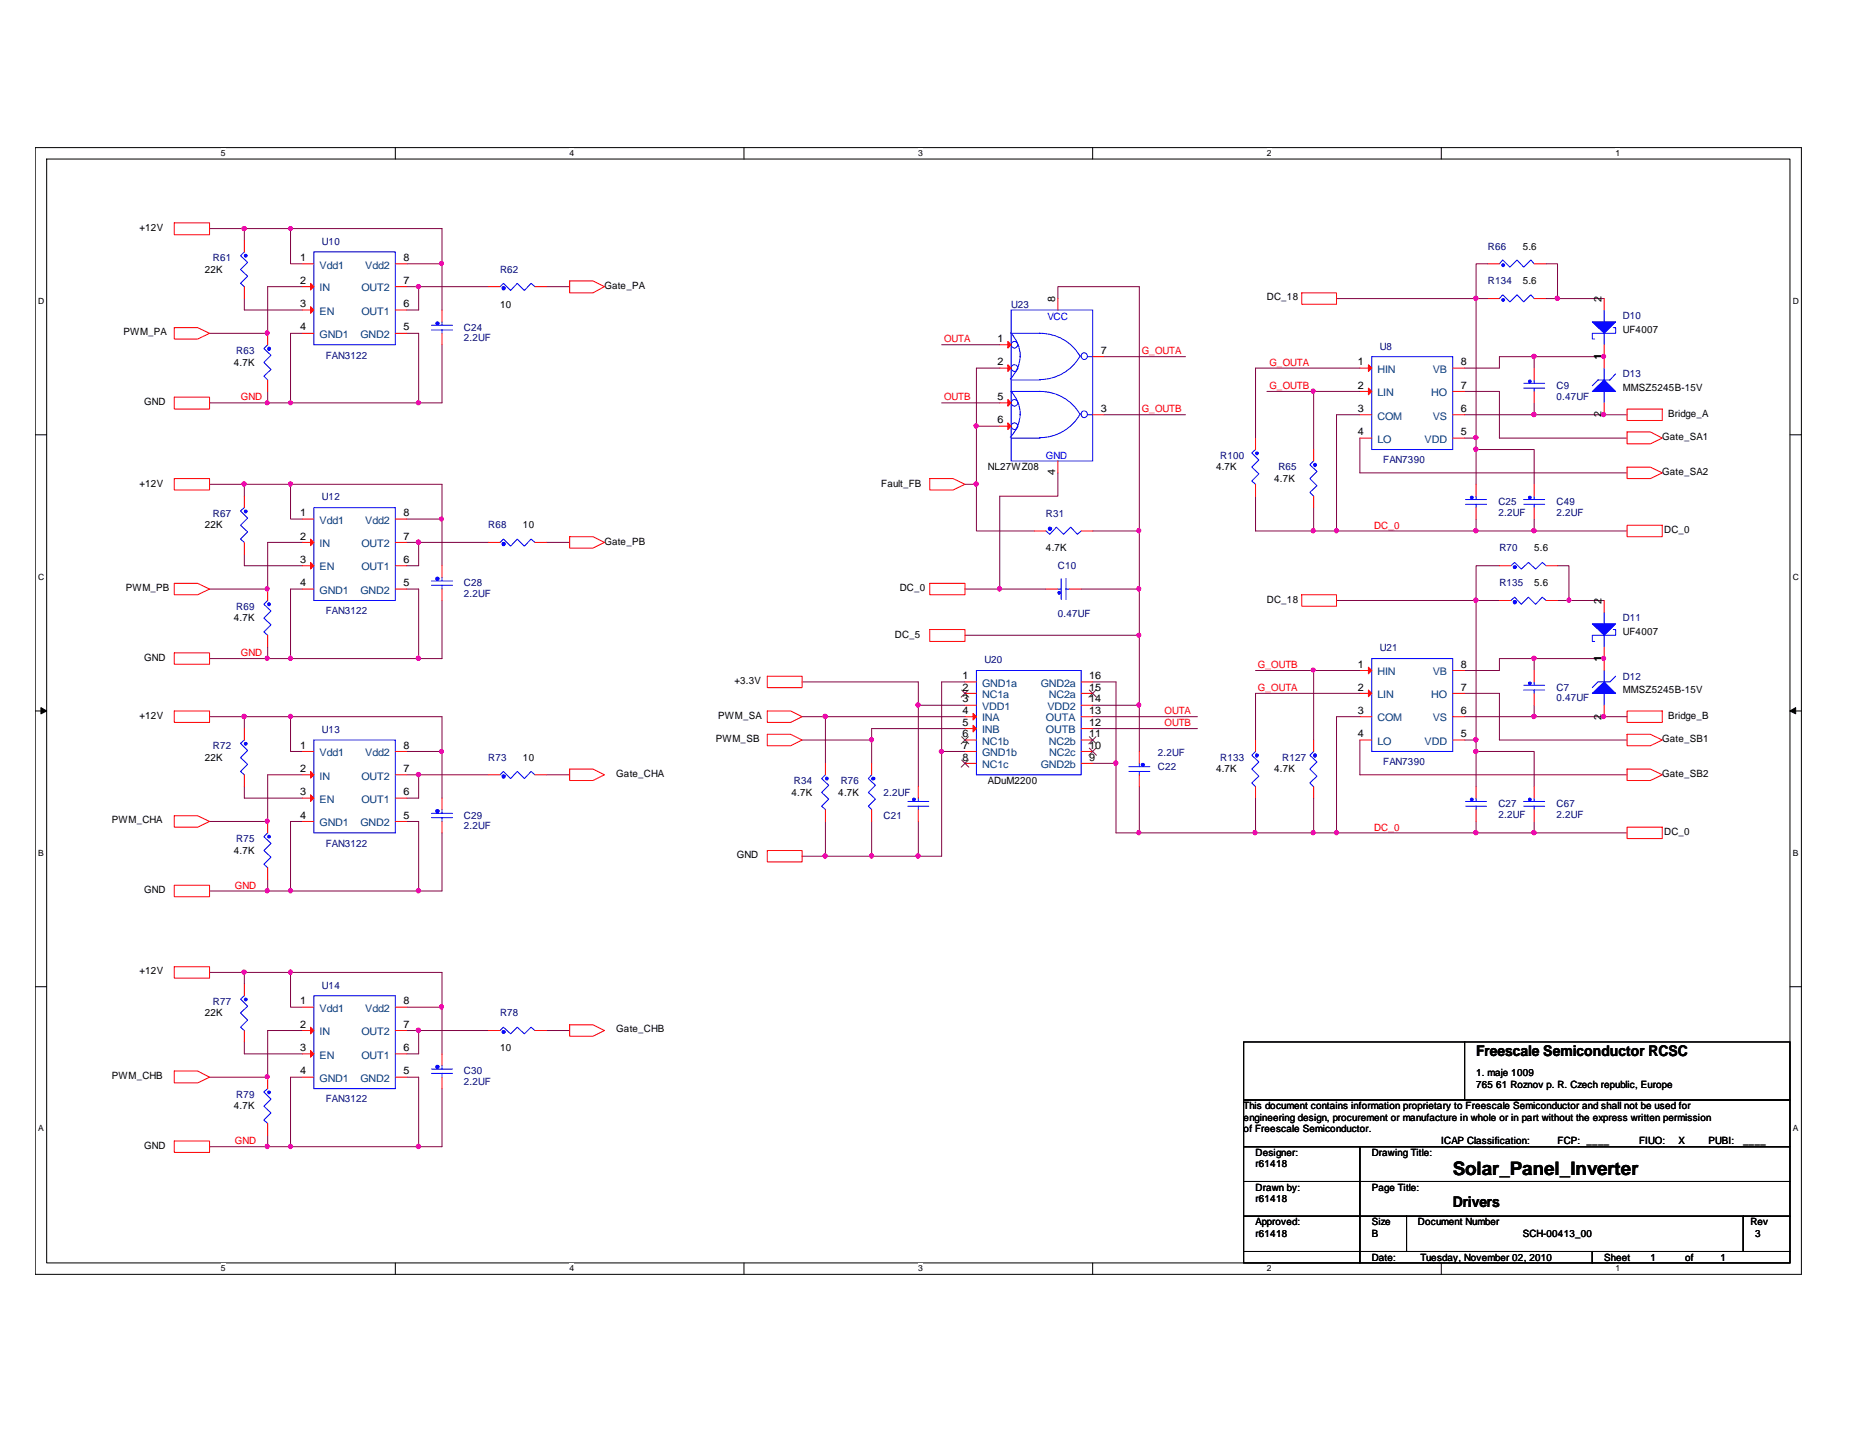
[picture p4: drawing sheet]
<svg xmlns="http://www.w3.org/2000/svg" width="279mm" height="216mm" viewBox="0 0 279 216" stroke-linecap="round" stroke-linejoin="round" font-family="sans-serif">
<path d="M5.3 22.2h265.3v169.3h-265.3zM7 23.9h261.9v165.8h-261.9z" fill="none" stroke="#000" stroke-width=".15"/>
<g fill="#fff">
<path d="M33.2 22.3h.6v1.4h-.6z"/>
<path d="M33.2 189.9h.6v1.3h-.6z"/>
</g>
<path d="M59.4 22.2v1.7M59.4 189.7v1.8" fill="none" stroke="#000" stroke-width=".15"/>
<g fill="#fff">
<path d="M85.6 22.3h.6v1.4h-.6z"/>
<path d="M85.6 189.9h.6v1.3h-.6z"/>
</g>
<path d="M111.8 22.2v1.7M111.8 189.7v1.8" fill="none" stroke="#000" stroke-width=".15"/>
<g fill="#fff">
<path d="M137.9 22.3h.7v1.4h-.7z"/>
<path d="M137.9 189.9h.7v1.3h-.7z"/>
</g>
<path d="M164.1 22.2v1.7M164.1 189.7v1.8" fill="none" stroke="#000" stroke-width=".15"/>
<g fill="#fff">
<path d="M190.3 22.3h.7v1.4h-.7z"/>
<path d="M190.3 189.9h.7v1.3h-.7z"/>
</g>
<path d="M216.5 22.2v1.7M216.5 189.7v1.8" fill="none" stroke="#000" stroke-width=".15"/>
<g fill="#fff">
<path d="M242.7 22.3h.6v1.4h-.6z"/>
<path d="M242.7 189.9h.6v1.3h-.6z"/>
<path d="M5.7 44.6h.9v1.3h-.9z"/>
<path d="M269.3 44.6h.9v1.3h-.9z"/>
<path d="M5.7 86h.9v1.4h-.9z"/>
<path d="M269.3 86h.9v1.4h-.9z"/>
</g>
<path d="M5.3 65.3h1.7M268.9 65.3h1.7" fill="none" stroke="#000" stroke-width=".15"/>
<g fill="#fff">
<path d="M5.7 127.5h.8v1.4h-.8z"/>
<path d="M269.3 127.5h.8v1.4h-.8z"/>
</g>
<path d="M5.3 106.8h1.7M268.9 106.8h1.7" fill="none" stroke="#000" stroke-width=".15"/>
<path d="M6.2 106.3l.8 .5-.8 .4zM268.9 106.8l.8-.5v.9z" fill="#000" stroke="#000" stroke-width=".15"/>
<g fill="#fff">
<path d="M5.7 168.9h.8v1.4h-.8z"/>
<path d="M269.3 168.9h.8v1.4h-.8z"/>
</g>
<g fill="none" stroke="#000" stroke-width=".15">
<path d="M5.3 148.2h1.7M186.8 156.5h82.1v8.8h-82.1zM220 156.5v8.8M268.9 148.2h1.7M186.8 165.3h82.1v7h-82.1zM186.8 172.3h17.5v5.2h-17.5zM186.8 177.5h17.5v5.2h-17.5zM204.3 172.3h64.6v5.2h-64.6zM204.3 177.5h64.6v5.2h-64.6zM186.8 182.7h17.5v5.3h-17.5zM186.8 188h17.5v1.7h-17.5zM204.3 188h34.9v1.7h-34.9z"/>
<path d="M204.3 182.7h7v5.3h-7zM211.3 182.7h50.6v5.3h-50.6zM239.2 188h29.7v1.7h-29.7zM261.9 182.7h7v5.3h-7z"/>
</g>
<g fill="none" stroke="#800040" stroke-width=".15">
<path d="M31.5 34.3h5.2M36.7 34.3v1.8M36.7 34.3h6.9M43.6 34.3h22.8v5.3M43.6 34.3v5.3h1.8M61.1 39.6h5.3M66.4 39.6v7M223.5 39.6h-1.8v5.3M232.2 39.6h1.8v5.3h-1.8M36.7 44.9v1.7h8.7M40.2 58.8v1.7M45.4 43.1h-5.2v7h-8.7"/>
<path d="M45.4 50.1h-1.8v10.4M61.1 43.1h1.8M61.1 50.1h1.8v10.4M62.9 43.1v3.5h-1.8M62.9 43.1h10.4M66.4 51.8v8.7h-3.5M82.1 43.1h3.5M141.5 51.8h8.7M150.2 55.3h-3.5v8.7M158.9 44.9v-1.8h12.2v36.7M165.8 53.6h12.3M190.3 58.8h7"/>
<path d="M197.3 58.8h7M197.3 58.8v8.7M200.8 44.9h20.9M204.3 55.3h-15.7v10.5M220 58.8h5.2v7h19.2M221.7 44.9v20.9M221.7 44.9h1.8M230.5 53.6h-5.3v1.7h-5.2M230.5 53.6v1.7M230.5 53.6h10.5M234 44.9h7M31.5 60.5h8.7"/>
<path d="M31.5 72.8h5.2M36.7 72.8h6.9M36.7 72.8v1.8M40.2 60.5h3.4M43.6 60.5h19.3M43.6 72.8h22.8v5.2M43.6 72.8v5.2h1.8M61.1 78h5.3M66.4 78v7M141.5 60.5h8.7M145 72.8h1.7v7h8.7M146.7 64h3.5"/>
<path d="M146.7 64v8.8M158.9 71v3.6h-8.7v13.9M164.1 79.8h7M165.8 62.3h12.3M171.1 79.8v8.7M188.6 74.6v5.2h8.7M197.3 79.8h3.5M197.3 76.3v3.5M200.8 79.8h20.9M204.3 65.8v5.2h40.1M204.3 62.3h-3.5v17.5M220 65.8h1.7"/>
<path d="M220 62.3h10.5M221.7 78v1.8M221.7 67.5v5.3M221.7 65.8v1.7h8.8v5.3M230.5 60.5v1.8M230.5 78v1.8h-8.8M230.5 62.3h13.9M230.5 79.8h13.9M31.5 98.9h8.7M36.7 83.3v1.7h8.7M40.2 97.2v1.7M40.2 98.9h3.4"/>
<path d="M43.6 98.9h19.3M45.4 88.5h-1.8v10.4M45.4 81.5h-5.2v7h-8.7M61.1 81.5h1.8M61.1 88.5h1.8v10.4M62.9 81.5v3.5h-1.8M62.9 81.5h10.4M66.4 90.2v8.7h-3.5M82.1 81.5h3.5M145 88.5h5.2M145 95.4h26.1M150.2 88.5h6.9"/>
<path d="M162.4 88.5h8.7M171.1 95.4v10.6M171.1 88.5v6.9M200.8 90.2h20.9M221.7 90.2v21M221.7 90.2h3.5M225.2 85h-3.5v5.2M230.5 98.9h10.5M230.5 98.9h-5.3v1.8h-5.2M230.5 99v1.7M234 90.2h1.7M234 85h1.7v5.2"/>
<path d="M235.7 90.2h5.3M31.5 107.7h5.2M36.7 107.7h6.9M36.7 107.7v1.8M36.7 118.2v1.7h8.7M43.6 107.7h22.8v5.2M43.6 107.7v5.2h1.8M45.4 116.4h-5.2v7h-8.7M61.1 116.4h1.8M61.1 112.9h5.3M62.9 116.4v3.5h-1.8M62.9 116.4h10.4"/>
<path d="M66.4 112.9v7M82.1 116.4h3.5M120.5 107.7h3.5v7M120.5 111.2h10.4M120.5 102.5h17.4v3.5M124 107.7h21M130.9 111.2v3.5M137.9 106v12.2M137.9 106h7.1M141.5 112.9v15.7h-3.6M141.5 112.9h3.5M145 109.5h-14.1v1.7"/>
<path d="M145 102.5h-3.5v10.4M164.1 107.7h15.8M164.1 102.5h3.5v12.2M164.1 114.7h3.5M164.1 109.5h15.8M164.1 106h7M167.6 114.7v10.4h21M171.1 118.2v6.9M171.1 106v6.9M188.6 119.9v5.2M188.6 100.7h8.7M197.3 119.9v5.2"/>
<path d="M197.3 100.7h7M197.3 100.7v10.5M204.3 107.7h-3.5v17.4M204.3 104.2h-15.7v7M204.3 111.2v5.2h40.1M220 111.2h1.7M220 104.2h5.2v7h19.2M220 107.7h10.5M221.7 111.2v1.7M221.7 112.9h8.8v5.3M221.7 112.9v5.3M230.5 106v1.7"/>
<path d="M230.5 107.7h13.9M31.5 133.9h8.7M40.2 132.1v1.8M40.2 133.9h3.4M43.6 133.9h19.3M45.4 123.4h-1.8v10.5M61.1 123.4h1.8v10.5M66.4 125.1v8.8h-3.5M120.5 128.6h3.5M124 123.4v5.2M124 128.6h6.9M130.9 123.4v5.2"/>
<path d="M130.9 128.6h7M137.9 123.4v5.2M188.6 125.1h8.7M197.3 125.1h3.5M200.8 125.1h20.9M221.7 123.4v1.7M230.5 125.1h13.9M230.5 123.4v1.7h-8.8M31.5 146.1h5.2v1.7M36.7 146.1h6.9M36.7 156.5v1.8h8.7M43.6 146.1h22.8v5.2"/>
<path d="M43.6 146.1v5.2h1.8M45.4 154.8h-5.2v7h-8.7M61.1 154.8h1.8M61.1 151.3h5.3M62.9 154.8v3.5h-1.8M62.9 154.8h10.4M66.4 151.3v7M82.1 154.8h3.5M31.5 172.3h8.7M40.2 170.6v1.7M40.2 172.3h3.4M43.6 172.3h19.3"/>
<path d="M45.4 161.8h-1.8v10.5M61.1 161.8h1.8v10.5M66.4 163.6v8.7h-3.5"/>
</g>
<g fill="#f0f" stroke="#f0f" stroke-width=".15">
<circle cx="124" cy="107.6" r=".32"/>
<circle cx="62.9" cy="81.4" r=".32"/>
<circle cx="62.9" cy="98.9" r=".32"/>
<circle cx="40.1" cy="98.9" r=".31"/>
<circle cx="40.1" cy="88.5" r=".31"/>
<circle cx="43.6" cy="72.7" r=".31"/>
<circle cx="66.3" cy="78" r=".3"/>
<circle cx="36.7" cy="146.1" r=".32"/>
<circle cx="62.9" cy="116.4" r=".32"/>
<circle cx="62.9" cy="133.8" r=".32"/>
<circle cx="36.7" cy="34.3" r=".31"/>
<circle cx="40.1" cy="133.8" r=".31"/>
<circle cx="43.6" cy="60.5" r=".3"/>
<circle cx="43.6" cy="98.9" r=".31"/>
<circle cx="43.6" cy="107.6" r=".31"/>
<circle cx="66.3" cy="112.9" r=".3"/>
<circle cx="62.9" cy="154.8" r=".32"/>
<circle cx="62.9" cy="172.2" r=".32"/>
<circle cx="40.1" cy="172.2" r=".31"/>
<circle cx="43.6" cy="146.1" r=".31"/>
<circle cx="66.3" cy="151.3" r=".31"/>
<circle cx="36.7" cy="107.6" r=".32"/>
<circle cx="43.6" cy="133.8" r=".31"/>
<circle cx="43.6" cy="172.2" r=".31"/>
<circle cx="130.9" cy="128.6" r=".31"/>
<circle cx="40.1" cy="123.4" r=".31"/>
<circle cx="40.1" cy="161.8" r=".3"/>
<circle cx="197.2" cy="58.8" r=".31"/>
<circle cx="221.7" cy="79.7" r=".32"/>
<circle cx="167.6" cy="114.6" r=".32"/>
<circle cx="230.4" cy="125.1" r=".32"/>
<circle cx="188.5" cy="125.1" r=".31"/>
<circle cx="230.4" cy="79.7" r=".32"/>
<circle cx="221.7" cy="44.8" r=".32"/>
<circle cx="221.7" cy="111.1" r=".32"/>
<circle cx="171.1" cy="125.1" r=".31"/>
<circle cx="171.1" cy="105.9" r=".31"/>
<circle cx="171.1" cy="95.4" r=".3"/>
<circle cx="130.9" cy="111.1" r=".31"/>
<circle cx="124" cy="128.6" r=".32"/>
<circle cx="240.9" cy="107.6" r=".31"/>
<circle cx="221.7" cy="90.2" r=".32"/>
<circle cx="137.9" cy="128.6" r=".32"/>
<circle cx="221.7" cy="67.5" r=".32"/>
<circle cx="230.4" cy="107.6" r=".32"/>
<circle cx="197.2" cy="125.1" r=".31"/>
<circle cx="141.4" cy="112.9" r=".31"/>
<circle cx="200.7" cy="79.7" r=".31"/>
<circle cx="233.9" cy="44.8" r=".32"/>
<circle cx="240.9" cy="98.9" r=".31"/>
<circle cx="230.4" cy="98.9" r=".32"/>
<circle cx="230.4" cy="53.5" r=".32"/>
<circle cx="197.2" cy="79.7" r=".31"/>
<circle cx="197.2" cy="100.7" r=".3"/>
<circle cx="230.4" cy="62.3" r=".32"/>
<circle cx="240.9" cy="62.3" r=".31"/>
<circle cx="200.7" cy="125.1" r=".31"/>
<circle cx="240.9" cy="53.5" r=".31"/>
<circle cx="137.9" cy="105.9" r=".32"/>
<circle cx="36.7" cy="72.7" r=".32"/>
<circle cx="62.9" cy="43.1" r=".31"/>
<circle cx="62.9" cy="60.5" r=".31"/>
<circle cx="40.1" cy="60.5" r=".3"/>
<circle cx="40.1" cy="50" r=".31"/>
<circle cx="43.6" cy="34.3" r=".3"/>
<circle cx="66.3" cy="39.6" r=".3"/>
<circle cx="171.1" cy="88.5" r=".31"/>
<circle cx="150.1" cy="88.5" r=".32"/>
<circle cx="235.7" cy="90.2" r=".31"/>
<circle cx="221.7" cy="65.7" r=".31"/>
<circle cx="221.7" cy="112.9" r=".31"/>
<circle cx="221.7" cy="125.1" r=".32"/>
<circle cx="146.6" cy="72.7" r=".32"/>
<circle cx="146.6" cy="64" r=".32"/>
<circle cx="171.1" cy="79.7" r=".31"/>
</g>
<g fill="none" stroke="#f00" stroke-width=".15">
<path d="M26.2 33.5h5.3v1.8h-5.3zM36.7 36.1v1.7M45.4 39.6h1.7M59.4 39.6h1.7M223.5 39.6h1.7M230.5 39.6h1.7M26.2 59.7h5.3v1.8h-5.3zM26.2 49.2h3.5l1.8 .9-1.8 .8h-3.5zM36.7 43.1v1.8M40.2 50.1v1.7M40.2 57.1v1.7M45.4 43.1h1.7"/>
<path d="M45.4 50.1h1.7M45.4 46.6h1.7M59.4 46.6h1.7M59.4 43.1h1.7M59.4 50.1h1.7M66.4 46.6v1.8M66.4 50.1v1.7M73.3 43.1h1.8M80.3 43.1h1.8M85.6 42.2h3.5l1.7 .9-1.7 .9h-3.5zM150.2 51.8h1.7M150.2 55.3h1.7"/>
<path d="M158.9 44.9v1.7M164.1 53.6h1.7M195.5 44h5.3v1.7h-5.3zM204.3 55.3h1.8M204.3 58.8h1.8M218.2 58.8h1.8M218.2 55.3h1.8M223.5 44.9h1.7M230.5 55.3v1.8M230.5 58.8v1.7M230.5 44.9h1.7M241 51.8v3.5"/>
<path d="M241 44.9v1.7M26.2 71.9h5.3v1.7h-5.3zM36.7 74.6v1.7M45.4 78h1.7M59.4 78h1.7M139.7 71.9h3.5l1.8 .9-1.8 .8h-3.5zM150.2 60.5h1.7M150.2 64h1.7M155.4 79.8h1.7M158.9 69.3v1.7M162.4 79.8h1.7M164.1 62.3h1.7"/>
<path d="M188.6 65.8v1.7M188.6 72.8v1.8M197.3 67.5v1.8M197.3 74.6v1.7M204.3 65.8h1.8M204.3 62.3h1.8M218.2 62.3h1.8M218.2 65.8h1.8M221.7 72.8v1.8M221.7 76.3v1.7M230.5 72.8v1.8M230.5 76.3v1.7"/>
<path d="M241 60.5v1.8M244.4 78.9h5.3v1.7h-5.3zM244.4 61.5h5.3v1.7h-5.3zM244.4 70.2h3.5l1.8 .8-1.8 .9h-3.5zM244.4 64.9h3.5l1.8 .9-1.8 .9h-3.5zM26.2 87.6h3.5l1.8 .9-1.8 .9h-3.5zM26.2 98.1h5.3v1.7h-5.3zM36.7 81.5v1.8M40.2 88.5v1.7M40.2 95.4v1.8M45.4 81.5h1.7M45.4 88.5h1.7"/>
<path d="M45.4 85h1.7M59.4 85h1.7M59.4 81.5h1.7M59.4 88.5h1.7M66.4 85v1.7M66.4 88.5v1.7M73.3 81.5h1.8M80.3 81.5h1.8M85.6 80.6h3.5l1.7 .9-1.7 .9h-3.5zM139.7 94.6h5.3v1.8h-5.3zM139.7 87.6h5.3v1.8h-5.3zM157.1 88.5h1.8"/>
<path d="M160.6 88.5h1.8M195.5 89.4h5.3v1.7h-5.3zM225.2 85h1.8M225.2 90.2h1.8M232.2 85h1.8M232.2 90.2h1.8M241 90.2v1.8M241 97.2v3.5M26.2 106.8h5.3v1.7h-5.3zM36.7 109.5v1.7M36.7 116.4v1.8M45.4 112.9h1.7"/>
<path d="M45.4 116.4h1.7M45.4 119.9h1.7M59.4 119.9h1.7M59.4 116.4h1.7M59.4 112.9h1.7M66.4 119.9v1.7M73.3 116.4h1.8M80.3 116.4h1.8M85.6 115.5h3.5l1.7 .9-1.7 .9h-3.5zM115.3 106.8h3.5l1.7 .9-1.7 .8h-3.5zM115.3 101.6h5.2v1.7h-5.2zM115.3 110.3h3.5l1.7 .9-1.7 .8h-3.5z"/>
<path d="M124 114.7v1.7M130.9 114.7v1.7M137.9 118.2v1.7M145 102.5h1.7M145 114.7h1.7M145 104.2h1.7M145 112.9h1.7M145 106h1.7M145 111.2h1.7M145 107.7h1.7M145 109.5h1.7M162.4 114.7h1.7"/>
<path d="M162.4 112.9h1.7M162.4 111.2h1.7M162.4 109.5h1.7M162.4 107.7h1.7M162.4 106h1.7M162.4 104.2h1.7M162.4 102.5h1.7M171.1 112.9v1.8M171.1 116.4v1.8M188.6 111.2v1.7M188.6 118.2v1.7M197.3 111.2v1.7"/>
<path d="M197.3 118.2v1.7M204.3 100.7h1.8M204.3 104.2h1.8M204.3 111.2h1.8M204.3 107.7h1.8M218.2 107.7h1.8M218.2 104.2h1.8M218.2 100.7h1.8M218.2 111.2h1.8M221.7 118.2v1.7M230.5 100.7v1.8M230.5 104.2v1.8"/>
<path d="M230.5 118.2v1.7M241 106v1.7M244.4 106.8h5.3v1.7h-5.3zM244.4 115.5h3.5l1.8 .9-1.8 .9h-3.5zM244.4 110.3h3.5l1.8 .9-1.8 .8h-3.5zM26.2 133h5.3v1.7h-5.3zM26.2 122.6h3.5l1.8 .8-1.8 .9h-3.5zM40.2 123.4v1.7M40.2 130.4v1.7M45.4 123.4h1.7M59.4 123.4h1.7M66.4 123.4v1.7"/>
<path d="M115.3 127.8h5.2v1.7h-5.2zM124 121.6v1.8M130.9 121.6v1.8M137.9 121.6v1.8M221.7 121.6v1.8M230.5 121.6v1.8M244.4 124.3h5.3v1.7h-5.3zM26.2 145.2h5.3v1.8h-5.3zM36.7 147.8v1.8M36.7 154.8v1.7M45.4 151.3h1.7M45.4 154.8h1.7"/>
<path d="M45.4 158.3h1.7M59.4 158.3h1.7M59.4 154.8h1.7M59.4 151.3h1.7M66.4 158.3v1.8M73.3 154.8h1.8M80.3 154.8h1.8M85.6 154h3.5l1.7 .8-1.7 .9h-3.5zM26.2 171.4h5.3v1.7h-5.3zM26.2 160.9h3.5l1.8 .9-1.8 .9h-3.5zM40.2 161.8v1.8M40.2 168.8v1.8"/>
<path d="M45.4 161.8h1.7M59.4 161.8h1.7M66.4 161.8v1.8"/>
</g>
<g fill="none" stroke="#00f" stroke-width=".15">
<path d="M36.7 37.8l-.6 .6 1.1 1-1.1 1.1 1.1 1-1.1 1.1 .6 .5M47.1 37.8h12.3v14h-12.3zM225.2 39.6l.5-.5 1.1 1 1.1-1 1 1 1.1-1 .5 .5M40.2 51.8l-.6 .6 1.1 1-1.1 1 1.1 1.1-1.1 1 .6 .6M64.8 49.6h3.2M64.8 48.9h3.2M66.4 49.6v.5M66.4 48.4v.5M75.1 43.1l.5-.5 1.1 1 1-1 1.1 1 1-1 .5 .5M151.8 58.7a5.2 5.2 0 0 1 1.5 3.6v-.1a5.2 5.2 0 0 1-1.5 3.5M151.8 50a5.2 5.2 0 0 1 1.5 3.6v-.1a5.2 5.2 0 0 1-1.5 3.4M151.9 46.6h12.2v22.7h-12.2z"/>
<path d="M151.9 58.8h4.4M151.9 57.1h4.4M151.9 50.1h4.4M156.2 58.8h-.1a6.9 6.9 0 0 1 6.2 3.5M156.2 50.1h-.1a6.9 6.9 0 0 1 6.2 3.5M162.3 53.4a6.9 6.9 0 0 1-6.2 3.6h.1M163.4 53.6h.7M206.1 53.6h12.1v13.9h-12.1zM225.2 44.9l.5-.6 1.1 1.1 1.1-1.1 1 1.1 1.1-1.1 .5 .6M228.9 58.3h3.1M228.9 57.6h3.1M230.5 58.3v.5"/>
<path d="M230.5 57.1v.5M241 58.8v1.7M241 55.3v1.8M241 46.6v1.8M241 50.1v1.7M242.3 49.2h.4v.9h-3.5v.8h.3M242.7 56.2l-.9 .9h-1.8l-.8 .9M36.7 76.3l-.6 .5 1.1 1-1.1 1.1 1.1 1-1.1 1.1 .6 .5M47.1 76.3h12.3v13.9h-12.3zM151.9 65.8h4.4M157.1 79.8l.6 .5 1-1.1 1.1 1.1 1-1.1 1 1.1 .6-.5M162.3 62.2a6.9 6.9 0 0 1-6.2 3.6h.1"/>
<path d="M163.4 62.3h.7M188.6 67.5l-.6 .5 1.1 1.1-1.1 1.1 1.1 1-1.1 1.1 .6 .5M197.3 69.3l-.5 .5 1 1-1 1.1 1 1.1-1 1 .5 .6M220.2 75.8h3.1M220.2 75.1h3.1M221.7 75.8v.5M221.7 74.6v.5M228.9 75.8h3.1M228.9 75.1h3.1M230.5 75.8v.5M230.5 74.6v.5M40.2 90.2l-.6 .6 1.1 1-1.1 1.1 1.1 1-1.1 1 .6 .5"/>
<path d="M64.8 87.9h3.2M64.8 87.3h3.2M66.4 87.9v.6M66.4 86.7v.6M75.1 81.5l.5-.5 1.1 1.1 1-1.1 1.1 1.1 1-1.1 .5 .5M158.9 88.5h.5M159.4 86.9v3.2M160.1 88.5h.5M160.1 86.9v3.2M206.1 99h12.1v13.9h-12.1zM227 85l.5-.5 1 1 1.1-1 1.1 1 1-1 .5 .5M227 90.2l.5-.5 1 1.1 1.1-1.1 1.1 1.1 1-1.1 .5 .5"/>
<path d="M241 92v1.7M241 95.4v1.8M242.3 94.6h.4v.8h-3.5v1h.3M36.7 111.2l-.6 .5 1.1 1.1-1.1 1 1.1 1-1.1 1.1 .6 .5M47.1 111.2h12.3v13.9h-12.3zM75.1 116.4l.5-.5 1.1 1.1 1-1.1 1.1 1.1 1-1.1 .5 .5M124 116.4l-.6 .6 1.1 1-1.1 1.1 1.1 1-1.1 1 .6 .5M130.9 116.4l-.5 .6 1.1 1-1.1 1.1 1.1 1-1.1 1 .5 .5M137.9 119.9v.5M146.7 100.7h15.7v15.7h-15.7zM169.6 115.9h3.1M169.6 115.2h3.1"/>
<path d="M171.1 115.9v.5M171.1 114.7v.5M188.6 112.9l-.6 .6 1.1 1-1.1 1 1.1 1.1-1.1 1 .6 .6M197.3 112.9l-.5 .6 1 1-1 1 1 1.1-1 1 .5 .6M221.7 119.9v.5M228.9 103.7h3.1M228.9 103h3.1M230.5 103.7v.5M230.5 102.5v.5M230.5 119.9v.5M241 104.2v1.8M241 100.7v1.8"/>
<path d="M242.7 101.6l-.9 .9h-1.8l-.8 .8M40.2 125.1l-.6 .6 1.1 1-1.1 1.1 1.1 1-1.1 1.1 .6 .5M64.8 122.8h3.2M64.8 122.2h3.2M66.4 122.8v.6M66.4 121.6v.6M136.4 121.1h3.1M136.4 120.4h3.1M137.9 121.1v.5M220.2 121.1h3.1M220.2 120.4h3.1M221.7 121.1v.5"/>
<path d="M228.9 121.1h3.1M228.9 120.4h3.1M230.5 121.1v.5M36.7 149.6l-.6 .5 1.1 1.1-1.1 1 1.1 1.1-1.1 1 .6 .5M47.1 149.6h12.3v14h-12.3zM75.1 154.8l.5-.5 1.1 1 1-1 1.1 1 1-1 .5 .5M40.2 163.6l-.6 .5 1.1 1-1.1 1.1 1.1 1-1.1 1.1 .6 .5M64.8 161.3h3.2M64.8 160.6h3.2M66.4 161.3v.5M66.4 160.1v.5"/>
<circle cx="152.4" cy="51.8" r=".5"/>
<circle cx="152.4" cy="55.3" r=".5"/>
<circle cx="162.9" cy="53.5" r=".49"/>
<circle cx="152.4" cy="60.5" r=".5"/>
<circle cx="152.4" cy="64" r=".5"/>
<circle cx="162.9" cy="62.2" r=".49"/>
</g>
<g fill="#f00" stroke="#f00" stroke-width=".15">
<path d="M46.6 154.3l.5 .5-.5 .5z"/>
<path d="M46.6 157.8l.5 .5-.5 .5z"/>
<path d="M146.2 107.2l.5 .5-.5 .5z"/>
<path d="M146.2 109l.5 .5-.5 .5z"/>
<path d="M46.6 115.9l.5 .5-.5 .5z"/>
<path d="M46.6 119.4l.5 .5-.5 .5z"/>
<path d="M205.6 54.8l.5 .5-.5 .5z"/>
<path d="M205.6 58.3l.5 .5-.5 .5z"/>
<path d="M205.6 100.2l.5 .5-.5 .5z"/>
<path d="M205.6 103.7l.5 .5-.5 .5z"/>
<path d="M151.4 51.3l.5 .5-.5 .5z"/>
<path d="M151.4 54.8l.5 .5-.5 .5z"/>
<path d="M151.4 60l.5 .5-.5 .5z"/>
<path d="M151.4 63.5l.5 .5-.5 .5z"/>
<path d="M46.6 42.6l.5 .5-.5 .5z"/>
<path d="M46.6 46.1l.5 .5-.5 .5z"/>
<path d="M46.6 81l.5 .5-.5 .5z"/>
<path d="M46.6 84.5l.5 .5-.5 .5z"/>
</g>
<g fill="#00f" stroke="#00f" stroke-width=".15">
<path d="M40.3 52.2h.3v.2l-.2 .3-.2-.2z" fill-rule="evenodd"/>
<path d="M188.7 68h.3v.1v.1l-.2 .1-.1-.1z" fill-rule="evenodd"/>
<path d="M40.3 90.6h.3v.2v.1l-.2 .1-.1-.1z" fill-rule="evenodd"/>
<path d="M36.8 38.3h.3v.1v.2h-.2h-.1z" fill-rule="evenodd"/>
<path d="M227.4 85.1l.3-.1 .1 .2-.3 .2-.1-.1z" fill-rule="evenodd"/>
<path d="M131 116.8h.3l.1 .2-.3 .2-.1-.1z" fill-rule="evenodd"/>
<path d="M239.2 93.7h3.5l-1.7 1.7z" fill-rule="evenodd"/>
<path d="M220.9 74.6h.3l.1 .2-.1 .1-.1 .1-.2-.1z" fill-rule="evenodd"/>
<path d="M229.7 102.5h.2l.1 .2-.1 .1-.1 .1-.1-.1z" fill-rule="evenodd"/>
<path d="M239.2 104.2l1.8-1.7 1.7 1.7z" fill-rule="evenodd"/>
<path d="M36.8 76.7h.3v.1v.2l-.2 .1-.1-.1z" fill-rule="evenodd"/>
<path d="M239.2 58.8l1.8-1.7 1.7 1.7z" fill-rule="evenodd"/>
<path d="M124 116.8h.3l.1 .2-.1 .1-.1 .1-.2-.1z" fill-rule="evenodd"/>
<path d="M137.1 120h.3l.1 .1-.1 .2h-.1h-.2z" fill-rule="evenodd"/>
<path d="M188.7 113.3h.3v.2l-.2 .3-.2-.2z" fill-rule="evenodd"/>
<path d="M239.2 48.4h3.5l-1.7 1.7z" fill-rule="evenodd"/>
<path d="M36.8 111.6h.3v.2v.1l-.2 .1-.1-.1z" fill-rule="evenodd"/>
<path d="M225.6 39.7h.3l.1 .2-.1 .1-.1 .1-.2-.1z" fill-rule="evenodd"/>
<path d="M229.7 120h.2l.1 .1-.1 .2h-.1h-.1z" fill-rule="evenodd"/>
<path d="M229.7 57.1h.2l.1 .2-.1 .1-.1 .1-.1-.1z" fill-rule="evenodd"/>
<path d="M65.5 48.4h.3l.2 .2-.3 .2-.2-.1z" fill-rule="evenodd"/>
<path d="M40.3 125.5h.3v.2v.1l-.2 .1-.1-.1z" fill-rule="evenodd"/>
<path d="M40.3 164h.3v.1v.2h-.2h-.1z" fill-rule="evenodd"/>
<path d="M159 88.9h.3v.2v.1l-.2 .1-.1-.1z" fill-rule="evenodd"/>
<path d="M36.8 150h.3v.2v.1l-.2 .1-.1-.1z" fill-rule="evenodd"/>
<path d="M220.9 120h.3l.1 .1-.1 .2h-.1h-.2z" fill-rule="evenodd"/>
<path d="M229.7 74.6h.2l.1 .2-.1 .1-.1 .1-.1-.1z" fill-rule="evenodd"/>
<path d="M197.4 113.3h.3l.1 .2-.3 .3-.1-.2z" fill-rule="evenodd"/>
<path d="M171.5 114.7h.3l.1 .2-.3 .2-.1-.1z" fill-rule="evenodd"/>
<path d="M75.5 154.9h.3l.1 .1-.3 .3-.1-.1z" fill-rule="evenodd"/>
<path d="M225.6 44.9h.3l.1 .2-.1 .1-.1 .1-.2-.1z" fill-rule="evenodd"/>
<path d="M197.4 69.7h.3l.1 .1-.3 .3-.1-.1z" fill-rule="evenodd"/>
<circle cx="157.7" cy="79.5" r=".26"/>
<circle cx="75.7" cy="81.7" r=".26"/>
<circle cx="75.7" cy="116.7" r=".26"/>
<circle cx="65.7" cy="121.9" r=".26"/>
<circle cx="65.7" cy="160.3" r=".26"/>
<circle cx="75.7" cy="43.3" r=".26"/>
<circle cx="227.6" cy="90.5" r=".26"/>
<circle cx="65.7" cy="87" r=".26"/>
</g>
<path d="M144.5 114.2l1 1.1M144.5 103.7l1 1M144.5 110.7l1 1.1M145.5 114.2l-1.1 1.1M145.5 103.7l-1.1 1M145.5 110.7l-1.1 1.1M163.6 112.4l1.1 1.1M163.6 110.7l1.1 1.1M163.6 103.7l1.1 1M164.6 112.4l-1 1.1M164.6 110.7l-1 1.1M164.6 103.7l-1 1" fill="none" stroke="#804000" stroke-width=".15"/>
<text font-size="2.8" x="218.2" y="176.6">Solar_Panel_Inverter</text>
<g font-size="2.2">
<text x="221.7" y="158.6">Freescale Semiconductor RCSC</text>
<text x="218.2" y="181.4">Drivers</text>
</g>
<g font-size="1.6">
<text x="45.1" y="39.2">1</text>
<text x="60.6" y="39.2">8</text>
<text x="45.1" y="42.6">2</text>
<text x="45.1" y="46.1">3</text>
<text x="60.6" y="46.1">6</text>
<text x="60.6" y="42.6">7</text>
<text x="158.5" y="45.4" transform="rotate(-90 158.5 45.4)">8</text>
<text x="240.5" y="45.4" transform="rotate(-90 240.5 45.4)">2</text>
<text x="45.1" y="49.7">4</text>
<text x="60.6" y="49.7">5</text>
<text x="149.8" y="51.4">1</text>
<text x="165.3" y="53.2">7</text>
<text x="149.8" y="54.9">2</text>
<text x="204" y="54.9">1</text>
<text x="204" y="58.4">2</text>
<text x="219.4" y="54.9">8</text>
<text x="219.4" y="58.4">7</text>
<text x="240.5" y="54.1" transform="rotate(-90 240.5 54.1)">1</text>
<text x="149.8" y="60.1">5</text>
<text x="149.8" y="63.6">6</text>
<text x="165.3" y="61.9">3</text>
<text x="204" y="65.4">4</text>
<text x="204" y="61.9">3</text>
<text x="219.4" y="61.9">6</text>
<text x="219.4" y="65.4">5</text>
<text x="240.5" y="62.7" transform="rotate(-90 240.5 62.7)">2</text>
<text x="158.5" y="71.4" transform="rotate(-90 158.5 71.4)">4</text>
<text x="45.1" y="77.6">1</text>
<text x="60.6" y="77.6">8</text>
<text x="45.1" y="81.1">2</text>
<text x="60.6" y="81.1">7</text>
<text x="45.1" y="88.1">4</text>
<text x="45.1" y="84.6">3</text>
<text x="60.6" y="84.6">6</text>
<text x="60.6" y="88.1">5</text>
<text x="240.5" y="90.8" transform="rotate(-90 240.5 90.8)">2</text>
<text x="204" y="100.3">1</text>
<text x="219.4" y="100.3">8</text>
<text x="240.5" y="99.5" transform="rotate(-90 240.5 99.5)">1</text>
<text x="144.6" y="102">1</text>
<text x="144.6" y="103.7">2</text>
<text x="144.6" y="105.5">3</text>
<text x="144.6" y="107.2">4</text>
<text x="163.6" y="103.7">15</text>
<text x="163.6" y="102">16</text>
<text x="163.6" y="107.2">13</text>
<text x="163.6" y="105.5">14</text>
<text x="204" y="103.7">2</text>
<text x="204" y="107.2">3</text>
<text x="219.4" y="107.2">6</text>
<text x="219.4" y="103.7">7</text>
<text x="45.1" y="112.5">1</text>
<text x="60.6" y="112.5">8</text>
<text x="144.6" y="112.5">7</text>
<text x="144.6" y="110.8">6</text>
<text x="144.6" y="109">5</text>
<text x="163.6" y="110.8">11</text>
<text x="163.6" y="109">12</text>
<text x="163.6" y="112.5">10</text>
<text x="204" y="110.8">4</text>
<text x="219.4" y="110.8">5</text>
<text x="240.5" y="108.1" transform="rotate(-90 240.5 108.1)">2</text>
<text x="45.1" y="116">2</text>
<text x="45.1" y="119.5">3</text>
<text x="60.6" y="119.5">6</text>
<text x="60.6" y="116">7</text>
<text x="144.6" y="114.3">8</text>
<text x="163.6" y="114.3">9</text>
<text x="45.1" y="123">4</text>
<text x="60.6" y="123">5</text>
<text x="45.1" y="150.9">1</text>
<text x="45.1" y="154.4">2</text>
<text x="60.6" y="150.9">8</text>
<text x="60.6" y="154.4">7</text>
<text x="45.1" y="161.4">4</text>
<text x="45.1" y="157.9">3</text>
<text x="60.6" y="157.9">6</text>
<text x="60.6" y="161.4">5</text>
</g>
<g font-size="1.6" fill="#004080">
<text x="48" y="40.4">Vdd1</text>
<text x="54.9" y="40.4">Vdd2</text>
<text x="48" y="43.8">IN</text>
<text x="48" y="47.3">EN</text>
<text x="54.3" y="47.3">OUT1</text>
<text x="54.3" y="43.8">OUT2</text>
<text x="48" y="50.8">GND1</text>
<text x="54.2" y="50.8">GND2</text>
<text x="206.9" y="56">HIN</text>
<text x="206.9" y="59.5">LIN</text>
<text x="215" y="59.5">HO</text>
<text x="215.2" y="56">VB</text>
<text x="206.9" y="63">COM</text>
<text x="215.2" y="63">VS</text>
<text x="206.9" y="66.5">LO</text>
<text x="214" y="66.5">VDD</text>
<text x="48" y="78.7">Vdd1</text>
<text x="48" y="82.2">IN</text>
<text x="54.3" y="82.2">OUT2</text>
<text x="54.9" y="78.7">Vdd2</text>
<text x="48" y="89.2">GND1</text>
<text x="48" y="85.7">EN</text>
<text x="54.2" y="89.2">GND2</text>
<text x="54.3" y="85.7">OUT1</text>
<text x="206.9" y="101.5">HIN</text>
<text x="215.2" y="101.5">VB</text>
<text x="147.5" y="103.2">GND1a</text>
<text x="147.5" y="104.9">NC1a</text>
<text x="147.5" y="106.7">VDD1</text>
<text x="156.3" y="103.2">GND2a</text>
<text x="157.3" y="106.7">VDD2</text>
<text x="157.5" y="104.9">NC2a</text>
<text x="206.9" y="104.9">LIN</text>
<text x="215" y="104.9">HO</text>
<text x="48" y="113.6">Vdd1</text>
<text x="54.9" y="113.6">Vdd2</text>
<text x="147.5" y="113.6">GND1b</text>
<text x="147.5" y="111.9">NC1b</text>
<text x="147.5" y="108.4">INA</text>
<text x="147.5" y="110.2">INB</text>
<text x="157.1" y="110.2">OUTB</text>
<text x="157.1" y="108.4">OUTA</text>
<text x="157.5" y="111.9">NC2b</text>
<text x="157.6" y="113.6">NC2c</text>
<text x="206.9" y="111.9">LO</text>
<text x="206.9" y="108.4">COM</text>
<text x="214" y="111.9">VDD</text>
<text x="215.2" y="108.4">VS</text>
<text x="48" y="117.1">IN</text>
<text x="54.3" y="117.1">OUT2</text>
<text x="147.5" y="115.4">NC1c</text>
<text x="156.3" y="115.4">GND2b</text>
<text x="48" y="124.1">GND1</text>
<text x="48" y="120.6">EN</text>
<text x="54.2" y="124.1">GND2</text>
<text x="54.3" y="120.6">OUT1</text>
<text x="48" y="152">Vdd1</text>
<text x="48" y="155.5">IN</text>
<text x="54.3" y="155.5">OUT2</text>
<text x="54.9" y="152">Vdd2</text>
<text x="48" y="159.1">EN</text>
<text x="54.3" y="159.1">OUT1</text>
<text x="48" y="162.6">GND1</text>
<text x="54.2" y="162.6">GND2</text>
</g>
<g font-size="1.5">
<text x="21" y="34.7">+12V</text>
<text x="30.8" y="41">22K</text>
<text x="228.7" y="37.5">5.6</text>
<text x="75.1" y="46.2">10</text>
<text x="90.8" y="43.4">Gate_PA</text>
<text x="190.3" y="45.1">DC_18</text>
<text x="228.7" y="42.7">5.6</text>
<text x="18.5" y="50.4">PWM_PA</text>
<text x="243.8" y="50">UF4007</text>
<text x="35.1" y="54.9">4.7K</text>
<text x="243.8" y="58.7">MMSZ5245B-15V</text>
<text x="21.7" y="60.9">GND</text>
<text x="250.6" y="62.6">Bridge_A</text>
<text x="148.4" y="70.6">NL27WZ08</text>
<text x="182.7" y="70.6">4.7K</text>
<text x="249.7" y="71.3">Gate_SA2</text>
<text x="249.7" y="66.1">Gate_SA1</text>
<text x="21" y="73.1">+12V</text>
<text x="132.4" y="73.1">Fault_FB</text>
<text x="191.4" y="72.4">4.7K</text>
<text x="30.8" y="79.3">22K</text>
<text x="78.6" y="79.3">10</text>
<text x="90.8" y="81.8">Gate_PB</text>
<text x="157.1" y="82.9">4.7K</text>
<text x="230.5" y="82.9">5.6</text>
<text x="250" y="80.1">DC_0</text>
<text x="18.9" y="88.8">PWM_PB</text>
<text x="135.2" y="88.8">DC_0</text>
<text x="230.5" y="88.1">5.6</text>
<text x="35.1" y="93.4">4.7K</text>
<text x="134.4" y="95.8">DC_5</text>
<text x="190.3" y="90.6">DC_18</text>
<text x="243.8" y="95.4">UF4007</text>
<text x="21.7" y="99.3">GND</text>
<text x="110.3" y="102.7">+3.3V</text>
<text x="243.8" y="104.2">MMSZ5245B-15V</text>
<text x="21" y="108">+12V</text>
<text x="107.5" y="111.5">PWM_SB</text>
<text x="107.9" y="108">PWM_SA</text>
<text x="249.7" y="111.5">Gate_SB1</text>
<text x="250.6" y="108">Bridge_B</text>
<text x="30.8" y="114.3">22K</text>
<text x="78.6" y="114.3">10</text>
<text x="92.6" y="116.8">Gate_CHA</text>
<text x="118.9" y="119.6">4.7K</text>
<text x="125.9" y="119.6">4.7K</text>
<text x="148.4" y="117.8">ADuM2200</text>
<text x="182.7" y="116.1">4.7K</text>
<text x="191.4" y="116.1">4.7K</text>
<text x="249.7" y="116.8">Gate_SB2</text>
<text x="16.8" y="123.7">PWM_CHA</text>
<text x="250" y="125.5">DC_0</text>
<text x="35.1" y="128.3">4.7K</text>
<text x="110.7" y="128.9">GND</text>
<text x="21.7" y="134.2">GND</text>
<text x="21" y="146.4">+12V</text>
<text x="30.8" y="152.7">22K</text>
<text x="92.6" y="155.1">Gate_CHB</text>
<text x="75.1" y="157.9">10</text>
<text x="221.7" y="161.6">1. maje 1009</text>
<text x="16.8" y="162.1">PWM_CHB</text>
<text x="35.1" y="166.6">4.7K</text>
<text x="186.8" y="166.6">This document contains information proprietary to Freescale Semiconductor and shall not be used for</text>
<text x="221.7" y="163.4">765 61 Roznov p. R. Czech republic, Europe</text>
<text x="21.7" y="172.6">GND</text>
<text x="186.8" y="168.4">engineering design, procurement or manufacture in whole or in part without the express written permission</text>
<text x="186.8" y="170.1">of Freescale Semiconductor.</text>
<text x="188.6" y="173.6">Designer:</text>
<text x="206.1" y="173.6">Drawing Title:</text>
<text x="216.5" y="171.9">ICAP Classification:</text>
<text x="234" y="171.9">FCP: ____</text>
<text x="246.2" y="171.9">FIUO:</text>
<text x="252.1" y="171.9">X</text>
<text x="256.7" y="171.9">PUBI:</text>
<text x="261.9" y="171.9">____</text>
<text x="188.6" y="178.9">Drawn by:</text>
<text x="188.6" y="175.4">r61418</text>
<text x="206.1" y="178.9">Page Title:</text>
<text x="188.6" y="184.1">Approved:</text>
<text x="188.6" y="185.9">r61418</text>
<text x="188.6" y="180.7">r61418</text>
<text x="206.1" y="184.1">Size</text>
<text x="206.1" y="185.9">B</text>
<text x="213" y="184.1">Document Number</text>
<text x="228.7" y="185.9">SCH-00413_00</text>
<text x="262.9" y="184.1">Rev</text>
<text x="263.7" y="185.9">3</text>
<text x="206.1" y="189.4">Date:</text>
<text x="213.4" y="189.4">Tuesday, November 02, 2010</text>
<text x="241" y="189.4">Sheet</text>
<text x="247.9" y="189.4">1</text>
<text x="253.1" y="189.4">of</text>
<text x="258.4" y="189.4">1</text>
</g>
<g font-size="1.5" fill="#000080">
<text x="32" y="39.2">R61</text>
<text x="48.4" y="36.8">U10</text>
<text x="75.1" y="41">R62</text>
<text x="223.5" y="37.5">R66</text>
<text x="151.9" y="46.2">U23</text>
<text x="223.5" y="42.7">R134</text>
<text x="243.8" y="47.9">D10</text>
<text x="35.5" y="53.2">R63</text>
<text x="48.9" y="53.9">FAN3122</text>
<text x="69.7" y="49.7">C24</text>
<text x="69.7" y="51.3">2.2UF</text>
<text x="207.3" y="52.5">U8</text>
<text x="233.8" y="58.5">C9</text>
<text x="243.8" y="56.7">D13</text>
<text x="233.8" y="60">0.47UF</text>
<text x="183.3" y="68.9">R100</text>
<text x="192" y="70.6">R65</text>
<text x="207.8" y="69.6">FAN7390</text>
<text x="32" y="77.6">R67</text>
<text x="48.4" y="75.2">U12</text>
<text x="157.1" y="77.6">R31</text>
<text x="225.1" y="75.9">C25</text>
<text x="225.1" y="77.5">2.2UF</text>
<text x="233.8" y="75.9">C49</text>
<text x="233.8" y="77.5">2.2UF</text>
<text x="73.3" y="79.3">R68</text>
<text x="225.2" y="82.9">R70</text>
<text x="69.7" y="88.1">C28</text>
<text x="69.7" y="89.6">2.2UF</text>
<text x="158.9" y="85.5">C10</text>
<text x="225.2" y="88.1">R135</text>
<text x="35.5" y="91.6">R69</text>
<text x="48.9" y="92.3">FAN3122</text>
<text x="158.9" y="92.7">0.47UF</text>
<text x="243.8" y="93.4">D11</text>
<text x="147.9" y="99.6">U20</text>
<text x="207.3" y="97.9">U21</text>
<text x="233.8" y="103.8">C7</text>
<text x="233.8" y="105.4">0.47UF</text>
<text x="243.8" y="102.1">D12</text>
<text x="32" y="112.5">R72</text>
<text x="48.4" y="110.1">U13</text>
<text x="173.9" y="113.6">2.2UF</text>
<text x="73.3" y="114.3">R73</text>
<text x="119.3" y="117.8">R34</text>
<text x="126.3" y="117.8">R76</text>
<text x="132.7" y="119.6">2.2UF</text>
<text x="173.9" y="115.7">C22</text>
<text x="183.3" y="114.3">R133</text>
<text x="192.6" y="114.3">R127</text>
<text x="207.8" y="115">FAN7390</text>
<text x="69.7" y="123">C29</text>
<text x="69.7" y="124.6">2.2UF</text>
<text x="132.7" y="123">C21</text>
<text x="225.1" y="121.3">C27</text>
<text x="225.1" y="122.8">2.2UF</text>
<text x="233.8" y="121.3">C67</text>
<text x="233.8" y="122.8">2.2UF</text>
<text x="35.5" y="126.5">R75</text>
<text x="48.9" y="127.2">FAN3122</text>
<text x="48.4" y="148.5">U14</text>
<text x="32" y="151">R77</text>
<text x="75.1" y="152.7">R78</text>
<text x="69.7" y="161.4">C30</text>
<text x="35.5" y="164.9">R79</text>
<text x="48.9" y="165.6">FAN3122</text>
<text x="69.7" y="163">2.2UF</text>
</g>
<g font-size="1.5" fill="#f00">
<text x="141.8" y="51.4">OUTA</text>
<text x="171.5" y="53.2">G_OUTA</text>
<text x="190.7" y="54.9">G_OUTA</text>
<text x="190.7" y="58.5">G_OUTB</text>
<text x="36.2" y="60.2">GND</text>
<text x="141.8" y="60.2">OUTB</text>
<text x="171.5" y="62">G_OUTB</text>
<text x="206.4" y="79.4">DC_0</text>
<text x="36.2" y="98.6">GND</text>
<text x="189" y="100.4">G_OUTB</text>
<text x="174.9" y="107.3">OUTA</text>
<text x="189" y="103.8">G_OUTA</text>
<text x="174.9" y="109.1">OUTB</text>
<text x="206.4" y="124.8">DC_0</text>
<text x="35.3" y="133.5">GND</text>
<text x="35.3" y="171.9">GND</text>
</g>
<g font-size="1.5" fill="#00f">
<text x="157.3" y="48.2">VCC</text>
<text x="157.1" y="68.9">GND</text>
</g>
<g font-size="1.3">
<text x="33.2" y="23.4">5</text>
<text x="85.6" y="23.4">4</text>
<text x="137.9" y="23.4">3</text>
<text x="190.3" y="23.4">2</text>
<text x="242.7" y="23.4">1</text>
<text x="5.7" y="45.6">D</text>
<text x="269.3" y="45.6">D</text>
<text x="5.7" y="87.1">C</text>
<text x="269.3" y="87.1">C</text>
<text x="5.7" y="128.6">B</text>
<text x="269.3" y="128.6">B</text>
<text x="5.7" y="170">A</text>
<text x="269.3" y="170">A</text>
<text x="33.2" y="191">5</text>
<text x="85.6" y="191">4</text>
<text x="137.9" y="191">3</text>
<text x="190.3" y="191">2</text>
<text x="242.7" y="191">1</text>
</g>
</svg>
